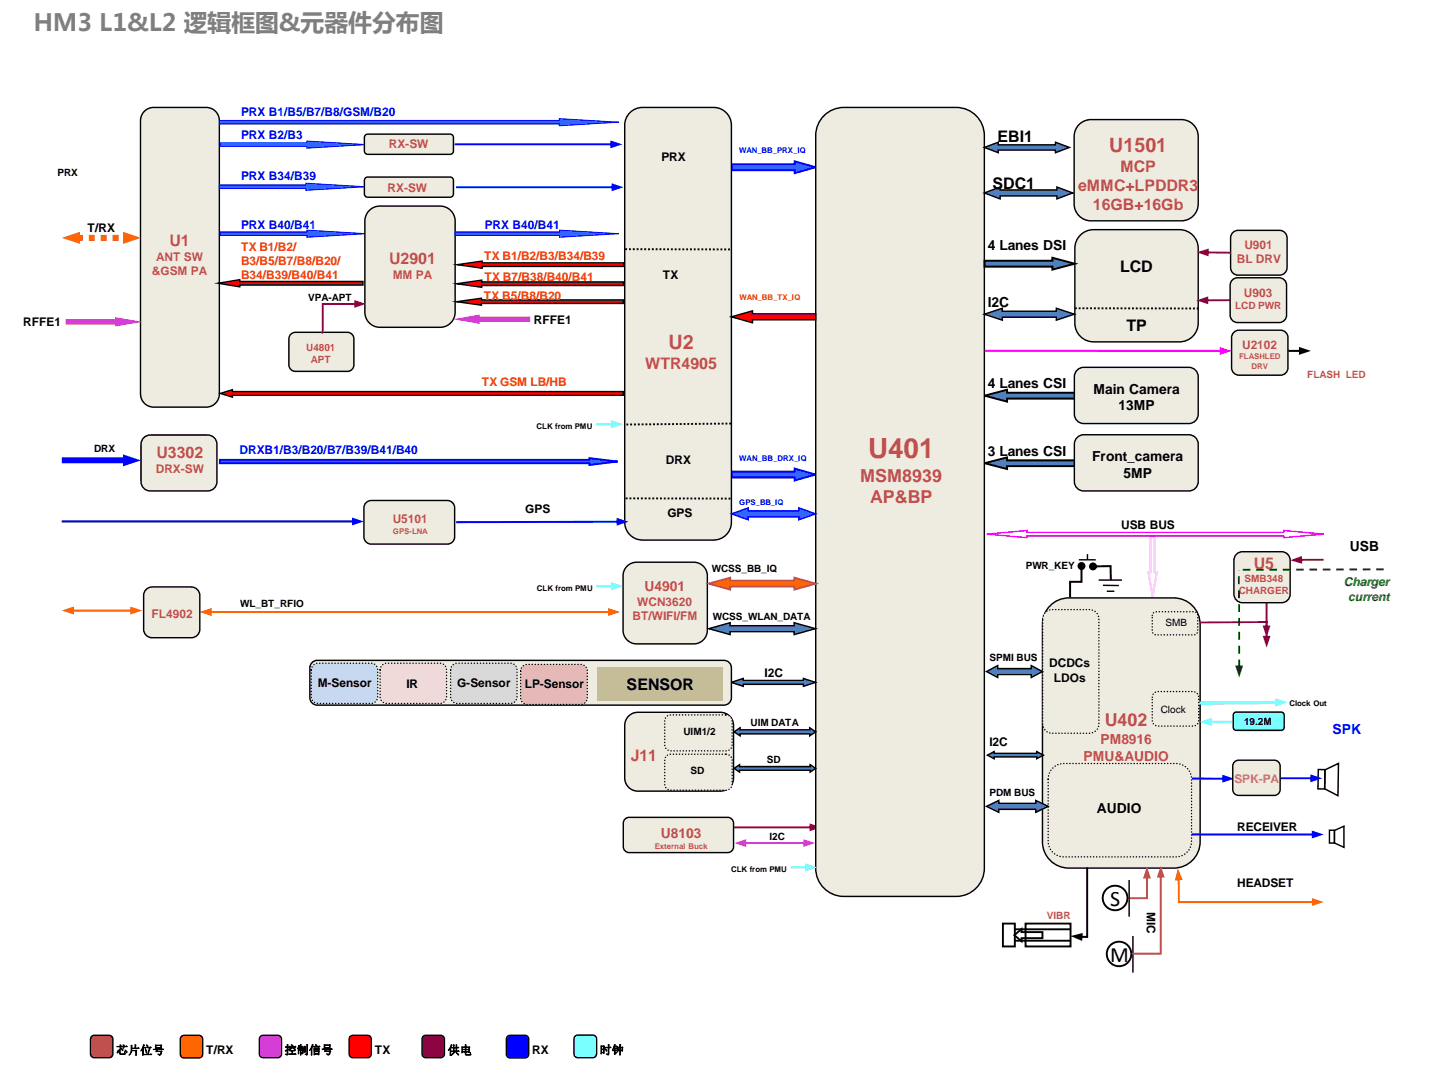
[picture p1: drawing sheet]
<svg xmlns="http://www.w3.org/2000/svg" width="254mm" height="190mm" viewBox="0 0 254 190" stroke-linecap="round" stroke-linejoin="round" font-family="sans-serif">
<path d="M122.6 146.8h21.6v.4h-21.6zM143.9 146.3l2.1 .7-2.1 .7z" fill="#800080"/>
<path d="M130 29.2h11.2v-.5l3.8 1-3.8 1.1v-.6h-11.2z" fill-rule="evenodd" fill="#36f"/>
<path d="M130 29.2h11.2v-.5l3.8 1-3.8 1.1v-.6h-11.2z" fill="none" stroke="#00f" stroke-width=".34"/>
<path d="M130 83.8h11.2v-.5l3.8 1-3.8 1.1v-.5h-11.2z" fill-rule="evenodd" fill="#36f"/>
<path d="M130 83.8h11.2v-.5l3.8 1-3.8 1.1v-.5h-11.2z" fill="none" stroke="#00f" stroke-width=".34"/>
<path d="M175 70.3l4-1v.5h12.1v1h-12.1v.6z" fill-rule="evenodd" fill="#4f81bd"/>
<path d="M175 70.3l4-1v.5h12.1v1h-12.1v.6z" fill="none" stroke="#000" stroke-width=".34"/>
<path d="M175 82.3l4-1v.5h12.1v1h-12.1v.6z" fill-rule="evenodd" fill="#4f81bd"/>
<path d="M175 82.3l4-1v.5h12.1v1h-12.1v.6z" fill="none" stroke="#000" stroke-width=".34"/>
<path d="M204.5 95.3h.7v6.4h.4l-.7 4.3-.8-4.3h.4z" fill-rule="evenodd" fill="#fff"/>
<path d="M204.5 95.3h.7v6.4h.4l-.7 4.3-.8-4.3h.4z" fill="none" stroke="#ff8fff" stroke-width=".34"/>
<path d="M39.1 25.4h15.4v-.3l10.6 .6-10.6 .6v-.3h-15.4z" fill-rule="evenodd" fill="#36f"/>
<path d="M39.1 25.4h15.4v-.3l10.6 .6-10.6 .6v-.3h-15.4z" fill="none" stroke="#00f" stroke-width=".18"/>
<path d="M146.2 20.9a5 5 0 0 1 3.8-1.8h20a5 5 0 0 1 5 5v130.2a5 5 0 0 1-5 5h-20a5 5 0 0 1-5-5v-130.2a5 5 0 0 1 1.2-3.2z" fill-rule="evenodd" fill="#eeece1"/>
<path d="M146.2 20.9a5 5 0 0 1 3.8-1.8h20a5 5 0 0 1 5 5v130.2a5 5 0 0 1-5 5h-20a5 5 0 0 1-5-5v-130.2a5 5 0 0 1 1.2-3.2z" fill="none" stroke="#000" stroke-width=".25"/>
<path d="M112 20a3.2 3.2 0 0 1 2.2-.9h12.6a3.2 3.2 0 0 1 3.2 3.2v70.5a3.2 3.2 0 0 1-3.2 3.2h-12.6a3.2 3.2 0 0 1-3.2-3.2v-70.5a3.2 3.2 0 0 1 1-2.3z" fill-rule="evenodd" fill="#eeece1"/>
<path d="M112 20a3.2 3.2 0 0 1 2.2-.9h12.6a3.2 3.2 0 0 1 3.2 3.2v70.5a3.2 3.2 0 0 1-3.2 3.2h-12.6a3.2 3.2 0 0 1-3.2-3.2v-70.5a3.2 3.2 0 0 1 1-2.3z" fill="none" stroke="#000" stroke-width=".25"/>
<path d="M191.6 22.4a2.99 2.99 0 0 1 2.3-1.1h16.1a3 3 0 0 1 3 2.9v12a3 3 0 0 1-3 3h-16.1a3 3 0 0 1-3-3v-12l.1-.6z" fill-rule="evenodd" fill="#eeece1"/>
<path d="M191.6 22.4a2.99 2.99 0 0 1 2.3-1.1h16.1a3 3 0 0 1 3 2.9v12a3 3 0 0 1-3 3h-16.1a3 3 0 0 1-3-3v-12l.1-.6z" fill="none" stroke="#000" stroke-width=".25"/>
<path d="M191.5 65.8l.7-.5h.4h18.7a1.66 1.66 0 0 1 1.7 1.6v6.7a1.66 1.66 0 0 1-1.7 1.7h-18.7a1.66 1.66 0 0 1-1.6-1.7v-6.7v-.4z" fill-rule="evenodd" fill="#eeece1"/>
<path d="M191.5 65.8l.7-.5h.4h18.7a1.66 1.66 0 0 1 1.7 1.6v6.7a1.66 1.66 0 0 1-1.7 1.7h-18.7a1.66 1.66 0 0 1-1.6-1.7v-6.7v-.4z" fill="none" stroke="#000" stroke-width=".25"/>
<path d="M192 41.8a3.3 3.3 0 0 1 2.4-1h15.3a3.3 3.3 0 0 1 3.3 3.3v13.3a3.3 3.3 0 0 1-3.3 3.3h-15.3a3.3 3.3 0 0 1-3.3-3.3v-13.3a3.3 3.3 0 0 1 .9-2.3z" fill-rule="evenodd" fill="#eeece1"/>
<path d="M192 41.8a3.3 3.3 0 0 1 2.4-1h15.3a3.3 3.3 0 0 1 3.3 3.3v13.3a3.3 3.3 0 0 1-3.3 3.3h-15.3a3.3 3.3 0 0 1-3.3-3.3v-13.3a3.3 3.3 0 0 1 .9-2.3z" fill="none" stroke="#000" stroke-width=".25"/>
<path d="M191.5 77.7l.7-.4h.4h18.7a1.66 1.66 0 0 1 1.7 1.6v6.7a1.66 1.66 0 0 1-1.7 1.6h-18.7a1.66 1.66 0 0 1-1.6-1.6v-6.7v-.4z" fill-rule="evenodd" fill="#eeece1"/>
<path d="M191.5 77.7l.7-.4h.4h18.7a1.66 1.66 0 0 1 1.7 1.6v6.7a1.66 1.66 0 0 1-1.7 1.6h-18.7a1.66 1.66 0 0 1-1.6-1.6v-6.7v-.4z" fill="none" stroke="#000" stroke-width=".25"/>
<path d="M186.4 107.9a4.7 4.7 0 0 1 3.6-1.6h18.6a4.7 4.7 0 0 1 4.7 4.6v38.7a4.7 4.7 0 0 1-4.7 4.7h-18.6a4.7 4.7 0 0 1-4.7-4.7v-38.7a4.7 4.7 0 0 1 1.1-3z" fill-rule="evenodd" fill="#eeece1"/>
<path d="M186.4 107.9a4.7 4.7 0 0 1 3.6-1.6h18.6a4.7 4.7 0 0 1 4.7 4.6v38.7a4.7 4.7 0 0 1-4.7 4.7h-18.6a4.7 4.7 0 0 1-4.7-4.7v-38.7a4.7 4.7 0 0 1 1.1-3z" fill="none" stroke="#000" stroke-width=".25"/>
<path d="M25.5 20a2.33 2.33 0 0 1 1.8-.9h9.4a2.33 2.33 0 0 1 2.3 2.3v48.6a2.33 2.33 0 0 1-2.3 2.3h-9.4a2.33 2.33 0 0 1-2.3-2.3v-48.6v-.5z" fill-rule="evenodd" fill="#eeece1"/>
<path d="M25.5 20a2.33 2.33 0 0 1 1.8-.9h9.4a2.33 2.33 0 0 1 2.3 2.3v48.6a2.33 2.33 0 0 1-2.3 2.3h-9.4a2.33 2.33 0 0 1-2.3-2.3v-48.6v-.5z" fill="none" stroke="#000" stroke-width=".25"/>
<path d="M205 108.9l.5-.2h6.7a.69 .69 0 0 1 .7 .7v2.7a.69 .69 0 0 1-.7 .7h-6.7a.69 .69 0 0 1-.7-.7v-2.7z" fill-rule="evenodd" fill="#eeece1"/>
<path d="M205 108.9l.5-.2h6.7a.69 .69 0 0 1 .7 .7v2.7a.69 .69 0 0 1-.7 .7h-6.7a.69 .69 0 0 1-.7-.7v-2.7z" fill="none" stroke="#000" stroke-width=".25" stroke-dasharray="0 .5"/>
<path d="M65.2 89.2l.8-.3h13.5a1.29 1.29 0 0 1 1.3 1.3v5.2a1.29 1.29 0 0 1-1.3 1.3h-13.5a1.29 1.29 0 0 1-1.3-1.3v-5.2l.1-.4z" fill-rule="evenodd" fill="#eeece1"/>
<path d="M65.2 89.2l.8-.3h13.5a1.29 1.29 0 0 1 1.3 1.3v5.2a1.29 1.29 0 0 1-1.3 1.3h-13.5a1.29 1.29 0 0 1-1.3-1.3v-5.2l.1-.4z" fill="none" stroke="#000" stroke-width=".25"/>
<path d="M111.1 44.3h19M191.1 54.8h21.9M111.3 75.4l18.7-.1M111.2 88.6h19" fill="none" stroke="#000" stroke-width=".34" stroke-dasharray=".3 .3" stroke-linecap="butt"/>
<path d="M130 91.3l3-1v.5h9v-.5l3 1-3 1.1v-.6h-9v.6z" fill-rule="evenodd" fill="#36f"/>
<path d="M130 91.3l3-1v.5h9v-.5l3 1-3 1.1v-.6h-9v.6z" fill="none" stroke="#00f" stroke-width=".25"/>
<path d="M175 55.8l3.2-1v.5h9.6v-.5l3.2 1-3.2 1.1v-.5h-9.6v.5z" fill-rule="evenodd" fill="#4f81bd"/>
<path d="M175 55.8l3.2-1v.5h9.6v-.5l3.2 1-3.2 1.1v-.5h-9.6v.5z" fill="none" stroke="#000" stroke-width=".25"/>
<path d="M175 34.3l2.8-1.1v.6h10.1v-.6l2.8 1.1-2.8 1v-.5h-10.1v.5z" fill-rule="evenodd" fill="#4f81bd"/>
<path d="M175 34.3l2.8-1.1v.6h10.1v-.6l2.8 1.1-2.8 1v-.5h-10.1v.5z" fill="none" stroke="#000" stroke-width=".25"/>
<path d="M175 26.2l2.4-.9v.4h10.2v-.4l2.5 .9-2.5 .9v-.4h-10.2v.4z" fill-rule="evenodd" fill="#4f81bd"/>
<path d="M175 26.2l2.4-.9v.4h10.2v-.4l2.5 .9-2.5 .9v-.4h-10.2v.4z" fill="none" stroke="#000" stroke-width=".25"/>
<path d="M111.7 100.4l.9-.4 .6-.1h10.1a2.42 2.42 0 0 1 2.4 2.4v9.7a2.42 2.42 0 0 1-2.4 2.4h-10.1a2.42 2.42 0 0 1-2.5-2.4v-9.7a2.42 2.42 0 0 1 1-1.9z" fill-rule="evenodd" fill="#eeece1"/>
<path d="M111.7 100.4l.9-.4 .6-.1h10.1a2.42 2.42 0 0 1 2.4 2.4v9.7a2.42 2.42 0 0 1-2.4 2.4h-10.1a2.42 2.42 0 0 1-2.5-2.4v-9.7a2.42 2.42 0 0 1 1-1.9z" fill="none" stroke="#000" stroke-width=".25"/>
<path d="M126 103.7l3.8-1v.5h11.4v-.5l3.8 1-3.8 1.1v-.6h-11.4v.6z" fill-rule="evenodd" fill="#f60"/>
<path d="M126 103.7l3.8-1v.5h11.4v-.5l3.8 1-3.8 1.1v-.6h-11.4v.6z" fill="none" stroke="#c0504d" stroke-width=".34"/>
<path d="M126 111.7l3.8-1v.5h11.4v-.5l3.7 1-3.7 1.1v-.6h-11.4v.6z" fill-rule="evenodd" fill="#4f81bd"/>
<path d="M126 111.7l3.8-1v.5h11.4v-.5l3.7 1-3.7 1.1v-.6h-11.4v.6z" fill="none" stroke="#000" stroke-width=".25"/>
<g fill="#f60">
<path d="M12.8 108.3h10.7v.4h-10.7zM11 108.5l2.1-.7v1.4zM23.2 107.8l2.1 .7-2.1 .7z"/>
<path d="M37.3 108.6h71.1v.3h-71.1zM35.5 108.8l2.1-.8v1.5zM108.1 108l2.1 .8-2.1 .7z"/>
</g>
<path d="M26.1 104.6l.9-.3h7a1.5 1.5 0 0 1 1.5 1.5v6a1.5 1.5 0 0 1-1.5 1.5h-7a1.5 1.5 0 0 1-1.5-1.5v-6l.1-.5z" fill-rule="evenodd" fill="#eeece1"/>
<path d="M26.1 104.6l.9-.3h7a1.5 1.5 0 0 1 1.5 1.5v6a1.5 1.5 0 0 1-1.5 1.5h-7a1.5 1.5 0 0 1-1.5-1.5v-6l.1-.5z" fill="none" stroke="#000" stroke-width=".25"/>
<path d="M106 104v.4h3v-.4zM108.6 103.5v1.4l2.1-.7z" fill="#6ff"/>
<path d="M81.1 92.6v.4l28.9-.1v-.4zM109.6 92v1.4l2.1-.7z" fill="#00f"/>
<path d="M13.7 41.7h1v1.1h-1zM15.8 41.7h1v1.1h-1zM17.9 41.7h1.1v1.1h-1.1zM20 41.7h1.1v1.1h-1.1zM22.1 41.7h.3v1.1h-.3zM11 42.3l3.2-1.1v2.1zM21.9 41.2l3.1 1.1-3.1 1z" fill="#f60"/>
<path d="M39 21.4h60.4v-.3l10.6 .6-10.6 .7v-.4h-60.4z" fill-rule="evenodd" fill="#36f"/>
<path d="M39 21.4h60.4v-.3l10.6 .6-10.6 .7v-.4h-60.4z" fill="none" stroke="#00f" stroke-width=".18"/>
<path d="M185.8 108.8l.8-.4 .4-.1h6.7a1.66 1.66 0 0 1 1.6 1.7v18.6a1.66 1.66 0 0 1-1.6 1.7h-6.7a1.66 1.66 0 0 1-1.7-1.7v-18.6l.1-.4z" fill-rule="evenodd" fill="#eeece1"/>
<path d="M185.8 108.8l.8-.4 .4-.1h6.7a1.66 1.66 0 0 1 1.6 1.7v18.6a1.66 1.66 0 0 1-1.6 1.7h-6.7a1.66 1.66 0 0 1-1.7-1.7v-18.6l.1-.4z" fill="none" stroke="#000" stroke-width=".25" stroke-dasharray="0 .5"/>
<path d="M187.3 136.3l1.1-.5 .7-.1h19.9a2.77 2.77 0 0 1 2.8 2.7v11.1a2.77 2.77 0 0 1-2.8 2.8h-19.9a2.77 2.77 0 0 1-2.8-2.8v-11.1a2.76 2.76 0 0 1 1-2.1z" fill-rule="evenodd" fill="#eeece1"/>
<path d="M187.3 136.3l1.1-.5 .7-.1h19.9a2.77 2.77 0 0 1 2.8 2.7v11.1a2.77 2.77 0 0 1-2.8 2.8h-19.9a2.77 2.77 0 0 1-2.8-2.8v-11.1a2.76 2.76 0 0 1 1-2.1z" fill="none" stroke="#000" stroke-width=".25" stroke-dasharray="0 .5"/>
<path d="M175.3 143.3l2.2-1.1v.6h6.6v-.6l2.2 1.1-2.2 1.1v-.6h-6.6v.6z" fill-rule="evenodd" fill="#4f81bd"/>
<path d="M175.3 143.3l2.2-1.1v.6h6.6v-.6l2.2 1.1-2.2 1.1v-.6h-6.6v.6z" fill="none" stroke="#000" stroke-width=".25"/>
<path d="M175.3 119.3l2-1v.5h6v-.5l2 1-2 1.1v-.5h-6v.5z" fill-rule="evenodd" fill="#4f81bd"/>
<path d="M175.3 119.3l2-1v.5h6v-.5l2 1-2 1.1v-.5h-6v.5z" fill="none" stroke="#000" stroke-width=".25"/>
<path d="M231.1 99.3v.4h4.2v-.4zM229.3 99.6l2.2 .6-.1-1.4z" fill="#800080"/>
<path d="M130 56.3l3.8-1.1v.6h11.2v1h-11.2v.6z" fill-rule="evenodd" fill="#f00"/>
<path d="M130 56.3l3.8-1.1v.6h11.2v1h-11.2v.6z" fill="none" stroke="#000" stroke-width=".25"/>
<path d="M234.3 136.7l1.2 .1v3.4h-1.2zM235.5 136.8l2.4-1.1-.1 5.7-2.3-1.2z" fill="none" stroke="#000" stroke-width=".26"/>
<path d="M175 62.1l42.1 .1v.3h-42.1zM216.8 61.6l2.1 .8-2.1 .7z" fill="#f0f"/>
<g fill="#00f">
<path d="M211.9 138.2h5.7v.4l-5.7-.1zM217.3 137.7l2.1 .7-2.1 .7z"/>
<path d="M211.8 148.1h21.7v.4h-21.7zM233.2 147.6l2.1 .7-2.1 .7z"/>
</g>
<path d="M209.3 156.1h.4v4.2l-.2-.2h24v.4h-24.1zM209.3 154.3l.9 2-1.4 .2zM233.2 159.6l2.1 .7-2.1 .7z" fill="#f90"/>
<g fill="none" stroke="#000" stroke-width=".34">
<circle cx="198.2" cy="159.6" r="2.19"/>
<circle cx="198.9" cy="169.5" r="2.18"/>
</g>
<path d="M200.7 156.4v6.5M201.4 166.3v6.5" fill="none" stroke="#000" stroke-width=".25"/>
<g fill="#c0504d">
<path d="M206.1 155.6h.4v14.1h-5.2l.2-.2h-.3v-.2h5.1l-.2 .2zM206.3 153.8l.7 2.2h-1.4z"/>
<path d="M203.7 155.8v3.8l.2-.2h-3.1v.4h3.3v-4zM203.9 154l-.7 2.1h1.4z"/>
</g>
<path d="M191.8 99.5h3M193.3 98.5v.9M195.3 103.1h4.1M196 104l2.9 .1M196.7 105.1h1.4" fill="none" stroke="#000" stroke-width=".25"/>
<g fill="#000">
<path d="M192.1 100.6h.3v3h-2.2l.2-.2v2.8h-.4v-3h2.2l-.1 .2zM191.5 100.6a.71 .71 0 0 1 1.4 0 .71 .71 0 0 1-1.4 0z"/>
<path d="M194.3 100.5v.3h3.1l-.2-.2 .1 2.5h.3v-2.7zM193.6 100.7a.71 .71 0 0 0 1.4 0 .71 .71 0 0 0-1.4 0z"/>
</g>
<path d="M219.3 41.2l.8-.3h7.3a1.32 1.32 0 0 1 1.4 1.4v5.3a1.32 1.32 0 0 1-1.4 1.3h-7.3a1.32 1.32 0 0 1-1.4-1.3v-5.3l.1-.5z" fill-rule="evenodd" fill="#eeece1"/>
<path d="M219.3 41.2l.8-.3h7.3a1.32 1.32 0 0 1 1.4 1.4v5.3a1.32 1.32 0 0 1-1.4 1.3h-7.3a1.32 1.32 0 0 1-1.4-1.3v-5.3l.1-.5z" fill="none" stroke="#000" stroke-width=".25"/>
<g fill="#800080">
<path d="M214.5 44.7h4.2v.4l-4.2-.1zM212.7 44.8l2.2-.6-.1 1.4z"/>
<path d="M225 106.6v4.9h.3v-4.9zM224.4 111.2l.7 2.1 .7-2.1z"/>
</g>
<path d="M175.4 94.9l7.1-.6v.3h45.7v-.3l7.1 .6-7.1 .6v-.3h-45.7v.3z" fill="none" stroke="#f0f" stroke-width=".25"/>
<path d="M32.2 184.2l.5-.2h2.7a.66 .66 0 0 1 .6 .6v2.7a.66 .66 0 0 1-.6 .7h-2.7a.66 .66 0 0 1-.7-.7v-2.7z" fill-rule="evenodd" fill="#f60"/>
<path d="M32.2 184.2l.5-.2h2.7a.66 .66 0 0 1 .6 .6v2.7a.66 .66 0 0 1-.6 .7h-2.7a.66 .66 0 0 1-.7-.7v-2.7z" fill="none" stroke="#000" stroke-width=".25"/>
<path d="M62.3 184.2l.4-.2h2.6a.66 .66 0 0 1 .7 .6v2.7a.66 .66 0 0 1-.7 .7h-2.6a.66 .66 0 0 1-.6-.7v-2.7z" fill-rule="evenodd" fill="#f00"/>
<path d="M62.3 184.2l.4-.2h2.6a.66 .66 0 0 1 .7 .6v2.7a.66 .66 0 0 1-.7 .7h-2.6a.66 .66 0 0 1-.6-.7v-2.7z" fill="none" stroke="#000" stroke-width=".25"/>
<path d="M90.2 184.2l.5-.2h2.6a.66 .66 0 0 1 .7 .6v2.7a.66 .66 0 0 1-.7 .7h-2.6a.66 .66 0 0 1-.7-.7v-2.7z" fill-rule="evenodd" fill="#00f"/>
<path d="M90.2 184.2l.5-.2h2.6a.66 .66 0 0 1 .7 .6v2.7a.66 .66 0 0 1-.7 .7h-2.6a.66 .66 0 0 1-.7-.7v-2.7z" fill="none" stroke="#000" stroke-width=".25"/>
<path d="M75.2 184.2l.5-.2h2.6a.66 .66 0 0 1 .7 .6v2.7a.66 .66 0 0 1-.7 .7h-2.6a.66 .66 0 0 1-.7-.7v-2.7z" fill-rule="evenodd" fill="#800080"/>
<path d="M75.2 184.2l.5-.2h2.6a.66 .66 0 0 1 .7 .6v2.7a.66 .66 0 0 1-.7 .7h-2.6a.66 .66 0 0 1-.7-.7v-2.7z" fill="none" stroke="#000" stroke-width=".25"/>
<path d="M16.3 184.2l.4-.2h2.7a.66 .66 0 0 1 .7 .6v2.7a.66 .66 0 0 1-.7 .7h-2.7a.66 .66 0 0 1-.6-.7v-2.7z" fill-rule="evenodd" fill="#c0504d"/>
<path d="M16.3 184.2l.4-.2h2.7a.66 .66 0 0 1 .7 .6v2.7a.66 .66 0 0 1-.7 .7h-2.7a.66 .66 0 0 1-.6-.7v-2.7z" fill="none" stroke="#000" stroke-width=".25"/>
<path d="M46.3 184.2l.5-.2h2.6a.66 .66 0 0 1 .6 .6v2.7a.66 .66 0 0 1-.6 .7h-2.6a.66 .66 0 0 1-.7-.7v-2.7z" fill-rule="evenodd" fill="#d03ad2"/>
<path d="M46.3 184.2l.5-.2h2.6a.66 .66 0 0 1 .6 .6v2.7a.66 .66 0 0 1-.6 .7h-2.6a.66 .66 0 0 1-.7-.7v-2.7z" fill="none" stroke="#000" stroke-width=".25"/>
<path d="M102.2 184.1l.5-.2h2.7a.67 .67 0 0 1 .6 .7v2.7a.67 .67 0 0 1-.6 .7h-2.7a.67 .67 0 0 1-.7-.7v-2.7z" fill-rule="evenodd" fill="#6ff"/>
<path d="M102.2 184.1l.5-.2h2.7a.67 .67 0 0 1 .6 .7v2.7a.67 .67 0 0 1-.6 .7h-2.7a.67 .67 0 0 1-.7-.7v-2.7z" fill="none" stroke="#000" stroke-width=".25"/>
<path d="M175 46.3h12v-.5l4.1 1.1-4.1 1v-.5h-12z" fill-rule="evenodd" fill="#4f81bd"/>
<path d="M175 46.3h12v-.5l4.1 1.1-4.1 1v-.5h-12z" fill="none" stroke="#000" stroke-width=".34"/>
<path d="M25.5 77.8l.8-.4 .4-.1h10.2a1.66 1.66 0 0 1 1.7 1.7v6.6a1.66 1.66 0 0 1-1.7 1.6h-10.2a1.66 1.66 0 0 1-1.6-1.6v-6.6v-.5z" fill-rule="evenodd" fill="#eeece1"/>
<path d="M25.5 77.8l.8-.4 .4-.1h10.2a1.66 1.66 0 0 1 1.7 1.7v6.6a1.66 1.66 0 0 1-1.7 1.6h-10.2a1.66 1.66 0 0 1-1.6-1.6v-6.6v-.5z" fill="none" stroke="#000" stroke-width=".25"/>
<path d="M39.1 81.7h65.7v-.3l5 .6-5 .6v-.3h-65.7z" fill-rule="evenodd" fill="#36f"/>
<path d="M39.1 81.7h65.7v-.3l5 .6-5 .6v-.3h-65.7z" fill="none" stroke="#00f" stroke-width=".34"/>
<path d="M11 81.3h11.4v1h-11.4zM21.9 80.8l3.1 1-3.1 1.1z" fill="#00f"/>
<path d="M64.9 24l.5-.2h14.6a.6 .6 0 0 1 .6 .6v2.4a.6 .6 0 0 1-.6 .6h-14.6a.6 .6 0 0 1-.6-.6v-2.4z" fill-rule="evenodd" fill="#eeece1"/>
<path d="M64.9 24l.5-.2h14.6a.6 .6 0 0 1 .6 .6v2.4a.6 .6 0 0 1-.6 .6h-14.6a.6 .6 0 0 1-.6-.6v-2.4z" fill="none" stroke="#000" stroke-width=".25"/>
<path d="M11.8 56.9h8.8v-.3l3.7 .6-3.7 .6v-.3h-8.8z" fill-rule="evenodd" fill="#d03ad2"/>
<path d="M11.8 56.9h8.8v-.3l3.7 .6-3.7 .6v-.3h-8.8z" fill="none" stroke="#d03ad2" stroke-width=".34"/>
<path d="M11 92.5h51.9v.3h-51.9zM62.6 92l2.1 .7-2.1 .7z" fill="#00f"/>
<path d="M219.2 59.2l.6-.5h.4h7.4a1.33 1.33 0 0 1 1.3 1.3v5.3a1.33 1.33 0 0 1-1.3 1.4h-7.4a1.33 1.33 0 0 1-1.3-1.4v-5.3z" fill-rule="evenodd" fill="#eeece1"/>
<path d="M219.2 59.2l.6-.5h.4h7.4a1.33 1.33 0 0 1 1.3 1.3v5.3a1.33 1.33 0 0 1-1.3 1.4h-7.4a1.33 1.33 0 0 1-1.3-1.4v-5.3zM236.3 147.5h.9v2.3h-.9zM237.2 147.6l1.7-.8v3.8l-1.7-.8z" fill="none" stroke="#000" stroke-width=".25"/>
<g fill="#000">
<path d="M229 62.2v.3h2.2v-.3zM230.9 61.7v1.4l2.1-.7z"/>
<path d="M193.1 154.2h.3v.1v12.4h-1.4l-.1-.2 .2-.2h1.1l-.1 .2zM190.3 166.3l2.2-.5-.2 1.4z"/>
</g>
<path d="M178.3 164.1h2.1v4.1h-2.1zM180.3 166.2l1.3-1.1v.5h3.7v1.1h-3.7v.6zM180.3 165.1h10M180.3 167.2h10M182.3 164.1h8v4.1h-8z" fill="none" stroke="#000" stroke-width=".34"/>
<path d="M219.3 126.8l.4-.3 8.3 .1 .3 .5-.1 2.4-.5 .3-8.2-.1-.3-.4z" fill-rule="evenodd" fill="#6ff"/>
<path d="M219.3 126.8l.4-.3 8.3 .1 .3 .5-.1 2.4-.5 .3-8.2-.1-.3-.4z" fill="none" stroke="#000" stroke-width=".25"/>
<path d="M215 128.1v.3h3.9v-.3zM213.3 128.3l2.1 .7v-1.4z" fill="#6ff"/>
<path d="M227.5 138.1h5.8v.4h-5.8zM232.9 137.6l2.1 .7-2.1 .7z" fill="#00f"/>
<path d="M219.3 135.5l.5-.4h.4h6.3a1.05 1.05 0 0 1 1 1v4.2a1.05 1.05 0 0 1-1 1.1h-6.3a1.05 1.05 0 0 1-1.1-1.1v-4.2z" fill-rule="evenodd" fill="#eeece1"/>
<path d="M219.3 135.5l.5-.4h.4h6.3a1.05 1.05 0 0 1 1 1v4.2a1.05 1.05 0 0 1-1 1.1h-6.3a1.05 1.05 0 0 1-1.1-1.1v-4.2z" fill="none" stroke="#000" stroke-width=".25"/>
<path d="M219.2 49.6l.8-.2h7.4a1.32 1.32 0 0 1 1.3 1.3v5.3a1.32 1.32 0 0 1-1.3 1.3h-7.4a1.32 1.32 0 0 1-1.3-1.3v-5.3v-.4z" fill-rule="evenodd" fill="#eeece1"/>
<path d="M219.2 49.6l.8-.2h7.4a1.32 1.32 0 0 1 1.3 1.3v5.3a1.32 1.32 0 0 1-1.3 1.3h-7.4a1.32 1.32 0 0 1-1.3-1.3v-5.3v-.4z" fill="none" stroke="#000" stroke-width=".25"/>
<path d="M214.4 53.2v.3h4.3v-.3zM212.6 53.4l2.2 .7v-1.4z" fill="#800080"/>
<path d="M130.5 136.5l1-.6v.3h12.5v-.3l1 .6-1 .7v-.3h-12.5v.3z" fill-rule="evenodd" fill="#4f81bd"/>
<path d="M130.5 136.5l1-.6v.3h12.5v-.3l1 .6-1 .7v-.3h-12.5v.3z" fill="none" stroke="#000" stroke-width=".25"/>
<path d="M130.5 130l1-.7v.4h12.4v-.4l1.1 .7-1.1 .8v-.4h-12.4v.4z" fill-rule="evenodd" fill="#4f81bd"/>
<path d="M130.5 130l1-.7v.4h12.4v-.4l1.1 .7-1.1 .8v-.4h-12.4v.4z" fill="none" stroke="#000" stroke-width=".25"/>
<path d="M111.6 127.5a2.33 2.33 0 0 1 1.8-.9h14.7a2.33 2.33 0 0 1 2.3 2.3v9.4a2.33 2.33 0 0 1-2.3 2.3h-14.7a2.33 2.33 0 0 1-2.4-2.3v-9.4l.1-.5z" fill-rule="evenodd" fill="#eeece1"/>
<path d="M111.6 127.5a2.33 2.33 0 0 1 1.8-.9h14.7a2.33 2.33 0 0 1 2.3 2.3v9.4a2.33 2.33 0 0 1-2.3 2.3h-14.7a2.33 2.33 0 0 1-2.4-2.3v-9.4l.1-.5z" fill="none" stroke="#000" stroke-width=".25"/>
<path d="M118.4 127.5l.5-.4 .3-.1h9.9a1.06 1.06 0 0 1 1 1.1v4.3a1.06 1.06 0 0 1-1 1h-9.9a1.06 1.06 0 0 1-1-1v-4.3z" fill-rule="evenodd" fill="#eeece1"/>
<path d="M118.4 127.5l.5-.4 .3-.1h9.9a1.06 1.06 0 0 1 1 1.1v4.3a1.06 1.06 0 0 1-1 1h-9.9a1.06 1.06 0 0 1-1-1v-4.3z" fill="none" stroke="#000" stroke-width=".25" stroke-dasharray="0 .5"/>
<path d="M118.4 134.5l.5-.4 .3-.1h9.9a1.06 1.06 0 0 1 1 1.1v4.3a1.06 1.06 0 0 1-1 1h-9.9a1.06 1.06 0 0 1-1-1v-4.3z" fill-rule="evenodd" fill="#eeece1"/>
<path d="M118.4 134.5l.5-.4 .3-.1h9.9a1.06 1.06 0 0 1 1 1.1v4.3a1.06 1.06 0 0 1-1 1h-9.9a1.06 1.06 0 0 1-1-1v-4.3z" fill="none" stroke="#000" stroke-width=".25" stroke-dasharray="0 .5"/>
<path d="M39.2 41.2h15.4v-.3l10.5 .6-10.5 .7v-.4h-15.4z" fill-rule="evenodd" fill="#36f"/>
<path d="M39.2 41.2h15.4v-.3l10.5 .6-10.5 .7v-.4h-15.4z" fill="none" stroke="#00f" stroke-width=".18"/>
<path d="M65.4 37.6a2.67 2.67 0 0 1 2.1-1h10.7a2.67 2.67 0 0 1 2.7 2.7v16.2a2.67 2.67 0 0 1-2.7 2.7h-10.7a2.67 2.67 0 0 1-2.6-2.7v-16.2v-.6z" fill-rule="evenodd" fill="#eeece1"/>
<path d="M65.4 37.6a2.67 2.67 0 0 1 2.1-1h10.7a2.67 2.67 0 0 1 2.7 2.7v16.2a2.67 2.67 0 0 1-2.7 2.7h-10.7a2.67 2.67 0 0 1-2.6-2.7v-16.2v-.6z" fill="none" stroke="#000" stroke-width=".25"/>
<path d="M51.6 59.5l.5-.4h.4h9.3a1.16 1.16 0 0 1 1.1 1.1v4.6a1.16 1.16 0 0 1-1.1 1.2h-9.3a1.16 1.16 0 0 1-1.1-1.2v-4.6z" fill-rule="evenodd" fill="#eeece1"/>
<path d="M51.6 59.5l.5-.4h.4h9.3a1.16 1.16 0 0 1 1.1 1.1v4.6a1.16 1.16 0 0 1-1.1 1.2h-9.3a1.16 1.16 0 0 1-1.1-1.2v-4.6z" fill="none" stroke="#000" stroke-width=".25"/>
<path d="M81.3 47l4.4-.6v.3h25.2v.6h-25.2v.4z" fill-rule="evenodd" fill="#f00"/>
<path d="M81.3 47l4.4-.6v.3h25.2v.6h-25.2v.4z" fill="none" stroke="#000" stroke-width=".25"/>
<path d="M38.8 50.3l3.8-.6v.3h21.9v.7h-21.9v.3z" fill-rule="evenodd" fill="#f00"/>
<path d="M38.8 50.3l3.8-.6v.3h21.9v.7h-21.9v.3z" fill="none" stroke="#000" stroke-width=".25"/>
<path d="M57.2 53.8v5.5h.2v-.3l.1 .1v-5.1l-.1 .2h5.9v-.4zM63 53.3v1.4l2.1-.7z" fill="#800080"/>
<path d="M39.2 69.9l2.1-.6v.3h69.5v.6h-69.5v.4z" fill-rule="evenodd" fill="#f00"/>
<path d="M39.2 69.9l2.1-.6v.3h69.5v.6h-69.5v.4z" fill="none" stroke="#000" stroke-width=".25"/>
<path d="M81.2 50.4l4.4-.6v.3h25.2v.6h-25.2v.4z" fill-rule="evenodd" fill="#f00"/>
<path d="M81.2 50.4l4.4-.6v.3h25.2v.6h-25.2v.4z" fill="none" stroke="#000" stroke-width=".25"/>
<path d="M81.2 53.6l4.4-.6v.3h25.2v.6h-25.2v.3z" fill-rule="evenodd" fill="#f00"/>
<path d="M81.2 53.6l4.4-.6v.3h25.2v.6h-25.2v.3z" fill="none" stroke="#000" stroke-width=".25"/>
<path d="M81.5 56.7l3.6-.6v.3h9v.6h-9v.4z" fill-rule="evenodd" fill="#d03ad2"/>
<path d="M81.5 56.7l3.6-.6v.3h9v.6h-9v.4z" fill="none" stroke="#d03ad2" stroke-width=".34"/>
<path d="M80.9 41.2h18.6v-.3l10.5 .6-10.5 .7v-.4h-18.6z" fill-rule="evenodd" fill="#36f"/>
<path d="M80.9 41.2h18.6v-.3l10.5 .6-10.5 .7v-.4h-18.6z" fill="none" stroke="#00f" stroke-width=".18"/>
<path d="M39 32.9h15.4v-.3l10.5 .6-10.5 .6v-.3h-15.4z" fill-rule="evenodd" fill="#36f"/>
<path d="M39 32.9h15.4v-.3l10.5 .6-10.5 .6v-.3h-15.4z" fill="none" stroke="#00f" stroke-width=".18"/>
<path d="M64.9 31.6l.5-.1h14.6a.6 .6 0 0 1 .6 .6v2.4a.6 .6 0 0 1-.6 .6h-14.6a.6 .6 0 0 1-.6-.6v-2.4z" fill-rule="evenodd" fill="#eeece1"/>
<path d="M64.9 31.6l.5-.1h14.6a.6 .6 0 0 1 .6 .6v2.4a.6 .6 0 0 1-.6 .6h-14.6a.6 .6 0 0 1-.6-.6v-2.4z" fill="none" stroke="#000" stroke-width=".25"/>
<g fill="#00f">
<path d="M80.8 25.5v.3h28.1v-.3zM108.5 24.9v1.5l2.1-.7z"/>
<path d="M81.1 33.1v.4h28v-.4zM108.7 32.6v1.4l2.1-.7z"/>
</g>
<path d="M130 121.3l2.1-.7v.3h10.7v-.3l2.1 .7-2.1 .7v-.4h-10.7v.4z" fill-rule="evenodd" fill="#4f81bd"/>
<path d="M130 121.3l2.1-.7v.3h10.7v-.3l2.1 .7-2.1 .7v-.4h-10.7v.4z" fill="none" stroke="#000" stroke-width=".25"/>
<path d="M55.6 117.6l.8-.3h72.3a1.32 1.32 0 0 1 1.3 1.4v5.3a1.32 1.32 0 0 1-1.3 1.3h-72.3a1.32 1.32 0 0 1-1.3-1.3v-5.3v-.4z" fill-rule="evenodd" fill="#eeece1"/>
<path d="M55.6 117.6l.8-.3h72.3a1.32 1.32 0 0 1 1.3 1.4v5.3a1.32 1.32 0 0 1-1.3 1.3h-72.3a1.32 1.32 0 0 1-1.3-1.3v-5.3v-.4z" fill="none" stroke="#000" stroke-width=".25"/>
<path d="M106.2 118.5h22.3v6h-22.3z" fill-rule="evenodd" fill="#c4bd97"/>
<path d="M55.8 118.1l.7-.2h9.4a1.19 1.19 0 0 1 1.2 1.1v4.8a1.19 1.19 0 0 1-1.2 1.2h-9.4a1.19 1.19 0 0 1-1.2-1.2v-4.8l.1-.3z" fill-rule="evenodd" fill="#c6d9f1"/>
<path d="M55.8 118.1l.7-.2h9.4a1.19 1.19 0 0 1 1.2 1.1v4.8a1.19 1.19 0 0 1-1.2 1.2h-9.4a1.19 1.19 0 0 1-1.2-1.2v-4.8l.1-.3z" fill="none" stroke="#000" stroke-width=".25" stroke-dasharray="0 .5"/>
<path d="M68.1 118.1l.7-.2h9.4a1.19 1.19 0 0 1 1.2 1.1v4.8a1.19 1.19 0 0 1-1.2 1.2h-9.4a1.19 1.19 0 0 1-1.2-1.2v-4.8v-.3z" fill-rule="evenodd" fill="#f0d9d9"/>
<path d="M68.1 118.1l.7-.2h9.4a1.19 1.19 0 0 1 1.2 1.1v4.8a1.19 1.19 0 0 1-1.2 1.2h-9.4a1.19 1.19 0 0 1-1.2-1.2v-4.8v-.3z" fill="none" stroke="#000" stroke-width=".25" stroke-dasharray="0 .5"/>
<path d="M80.6 118.1l.7-.2h9.4a1.19 1.19 0 0 1 1.2 1.1v4.8a1.19 1.19 0 0 1-1.2 1.2h-9.4a1.19 1.19 0 0 1-1.2-1.2v-4.8l.1-.3z" fill-rule="evenodd" fill="#d9d9d9"/>
<path d="M80.6 118.1l.7-.2h9.4a1.19 1.19 0 0 1 1.2 1.1v4.8a1.19 1.19 0 0 1-1.2 1.2h-9.4a1.19 1.19 0 0 1-1.2-1.2v-4.8l.1-.3z" fill="none" stroke="#000" stroke-width=".25" stroke-dasharray="0 .5"/>
<path d="M92.8 118.6l.6-.5h.3h9.5a1.18 1.18 0 0 1 1.2 1.2v4.7a1.18 1.18 0 0 1-1.2 1.2h-9.5a1.18 1.18 0 0 1-1.2-1.2v-4.7z" fill-rule="evenodd" fill="#e6b9b8"/>
<path d="M92.8 118.6l.6-.5h.3h9.5a1.18 1.18 0 0 1 1.2 1.2v4.7a1.18 1.18 0 0 1-1.2 1.2h-9.5a1.18 1.18 0 0 1-1.2-1.2v-4.7z" fill="none" stroke="#000" stroke-width=".25" stroke-dasharray="0 .5"/>
<path d="M225.3 110.5l-12 .1" fill="none" stroke="#800080" stroke-width=".34"/>
<path d="M225 110.3h.3v3h-.3zM224.4 113h1.4l-.7 2.1z" fill="#800080"/>
<path d="M205.1 123.2l.7-.3h6.2a1.02 1.02 0 0 1 1.1 1v4.1a1.02 1.02 0 0 1-1.1 1h-6.2a1.02 1.02 0 0 1-1-1v-4.1z" fill-rule="evenodd" fill="#eeece1"/>
<path d="M205.1 123.2l.7-.3h6.2a1.02 1.02 0 0 1 1.1 1v4.1a1.02 1.02 0 0 1-1.1 1h-6.2a1.02 1.02 0 0 1-1-1v-4.1z" fill="none" stroke="#000" stroke-width=".25" stroke-dasharray="0 .5"/>
<path d="M213.2 124.7v.5l13.9-.1v-.5zM226.7 124.1v1.4l2.1-.7z" fill="#6ff"/>
<path d="M175.5 134.2l1.2-.6v.3h7.6v-.3l1.2 .6-1.2 .6v-.3h-7.6v.3z" fill-rule="evenodd" fill="#4f81bd"/>
<path d="M175.5 134.2l1.2-.6v.3h7.6v-.3l1.2 .6-1.2 .6v-.3h-7.6v.3z" fill="none" stroke="#000" stroke-width=".25"/>
<path d="M219.9 98.3l.9-.3h7a1.51 1.51 0 0 1 1.5 1.6v6a1.51 1.51 0 0 1-1.5 1.5h-7a1.51 1.51 0 0 1-1.5-1.5v-6l.1-.5z" fill-rule="evenodd" fill="#eeece1"/>
<path d="M219.9 98.3l.9-.3h7a1.51 1.51 0 0 1 1.5 1.6v6a1.51 1.51 0 0 1-1.5 1.5h-7a1.51 1.51 0 0 1-1.5-1.5v-6l.1-.5z" fill="none" stroke="#000" stroke-width=".25"/>
<path d="M246 101.2l-25.7 .1" fill="none" stroke="#060" stroke-width=".34" stroke-dasharray="1.4 1" stroke-linecap="butt"/>
<path d="M220.1 117.2h.3v1.4h-.3zM220.1 114.8h.3v1.4h-.3zM220.1 112.3h.3v1.4h-.3zM220.1 109.8h.3v1.4h-.3zM220.1 107.3h.3v1.5h-.3zM220 104.9h.4v1.4h-.3zM220 102.4h.4v1.4h-.4zM220 101.3h.4zM219.6 118.3h1.4l-.7 2.1z" fill="#060"/>
<g fill="#6ff">
<path d="M106 75.2v.4h2.9v-.4zM108.6 74.7v1.4l2.1-.7z"/>
<path d="M140.5 154v.3h3v-.3zM143.1 153.4v1.4l2.1-.7z"/>
</g>
<path d="M111 145.7l.5-.4 .3-.1h17.5a1.05 1.05 0 0 1 1.1 1.1v4.2a1.05 1.05 0 0 1-1.1 1h-17.5a1.05 1.05 0 0 1-1-1v-4.2z" fill-rule="evenodd" fill="#eeece1"/>
<path d="M111 145.7l.5-.4 .3-.1h17.5a1.05 1.05 0 0 1 1.1 1.1v4.2a1.05 1.05 0 0 1-1.1 1h-17.5a1.05 1.05 0 0 1-1-1v-4.2z" fill="none" stroke="#000" stroke-width=".25"/>
<path d="M132.3 149.6h10.8v.4h-10.8zM130.5 149.8l2.1-.7v1.4zM142.8 149.1l2.1 .7-2.1 .7z" fill="#d03ad2"/>
<text font-size="5" fill="#c0504d" x="154.3" y="81.3">U401</text>
<text font-size="4.2" fill="#7f7f7f" x="5.9" y="5.4">HM3 L1&amp;L2 逻辑框图&amp;元器件分布图</text>
<g font-size="3.9">
<text x="197.4" y="160.9">S</text>
<text x="197.4" y="170.9">M</text>
</g>
<g font-size="3.5" fill="#c0504d">
<text x="197.1" y="26.9">U1501</text>
<text x="118.8" y="62">U2</text>
</g>
<g font-size="3.2" fill="#c0504d">
<text x="152.9" y="85.6">MSM8939</text>
<text x="154.7" y="89.4">AP&amp;BP</text>
<text x="196.4" y="129.1">U402</text>
</g>
<g font-size="2.8">
<text x="177.3" y="25.3">EBI1</text>
<text x="176.4" y="33.5">SDC1</text>
<text x="199.1" y="48.4">LCD</text>
<text x="200.3" y="58.8">TP</text>
<text x="111.4" y="122.6">SENSOR</text>
</g>
<g font-size="2.8" fill="#c0504d">
<text x="191.6" y="33.9">eMMC+LPDDR3</text>
<text x="199.1" y="30.5">MCP</text>
<text x="194.3" y="37.3">16GB+16Gb</text>
<text x="30.1" y="43.7">U1</text>
<text x="69.2" y="46.9">U2901</text>
<text x="114.7" y="65.5">WTR4905</text>
<text x="27.8" y="81.3">U3302</text>
<text x="222.9" y="101.1">U5</text>
<text x="112.1" y="135.3">J11</text>
</g>
<g font-size="2.5">
<text x="175.6" y="44.5">4 Lanes DSI</text>
<text x="175.6" y="54.5">I2C</text>
<text x="175.6" y="69">4 Lanes CSI</text>
<text x="194.3" y="69.9">Main Camera</text>
<text x="198.8" y="72.9">13MP</text>
<text x="175.6" y="81">3 Lanes CSI</text>
<text x="194.1" y="81.9">Front_camera</text>
<text x="199.7" y="84.9">5MP</text>
<text x="239.9" y="98">USB</text>
<text x="195" y="144.5">AUDIO</text>
</g>
<g font-size="2.5" fill="#c0504d">
<text x="114.6" y="105">U4901</text>
<text x="192.6" y="135.2">PMU&amp;AUDIO</text>
<text x="195.6" y="132.2">PM8916</text>
<text x="117.5" y="149">U8103</text>
</g>
<text font-size="2.5" fill="#00f" x="236.9" y="130.5">SPK</text>
<g font-size="2.1" fill="#00f">
<text x="42.8" y="20.6">PRX B1/B5/B7/B8/GSM/B20</text>
<text x="42.8" y="24.6">PRX B2/B3</text>
<text x="42.8" y="32">PRX B34/B39</text>
<text x="42.8" y="40.7">PRX B40/B41</text>
<text x="86.2" y="40.7">PRX B40/B41</text>
<text x="42.6" y="80.7">DRXB1/B3/B20/B7/B39/B41/B40</text>
</g>
<g font-size="2.1" fill="#c0504d">
<text x="69.1" y="26.4">RX-SW</text>
<text x="68.9" y="34">RX-SW</text>
<text x="27.7" y="46.4">ANT SW</text>
<text x="219.8" y="46.8">BL DRV</text>
<text x="221.2" y="44.3">U901</text>
<text x="27" y="48.9">&amp;GSM PA</text>
<text x="69.8" y="49.6">MM PA</text>
<text x="221.1" y="52.7">U903</text>
<text x="220.8" y="62.1">U2102</text>
<text x="27.7" y="84.1">DRX-SW</text>
<text x="69.8" y="93">U5101</text>
<text x="113.3" y="107.6">WCN3620</text>
<text x="26.9" y="109.8">FL4902</text>
<text x="112.4" y="110.2">BT/WIFI/FM</text>
</g>
<g font-size="2.1">
<text x="117.6" y="28.6">PRX</text>
<text x="15.6" y="41.3">T/RX</text>
<text x="117.8" y="49.7">TX</text>
<text x="4.1" y="58">RFFE1</text>
<text x="94.9" y="57.5">RFFE1</text>
<text x="118.4" y="82.4">DRX</text>
<text x="93.4" y="91.1">GPS</text>
<text x="118.6" y="91.9">GPS</text>
<text x="199.3" y="94">USB BUS</text>
<text x="186.5" y="118.6">DCDCs</text>
<text x="56.5" y="122">M-Sensor</text>
<text x="72.2" y="122.3">IR</text>
<text x="81.2" y="122">G-Sensor</text>
<text x="93.3" y="122.3">LP-Sensor</text>
<text x="135.9" y="120.2">I2C</text>
<text x="187.3" y="121.1">LDOs</text>
<text x="175.9" y="132.6">I2C</text>
<text x="219.9" y="147.6">RECEIVER</text>
<text x="219.9" y="157.7">HEADSET</text>
<text x="203.8" y="162.1" transform="rotate(90 203.8 162.1)">MIC</text>
<text x="20.6" y="187.4">芯片位号</text>
<text x="36.6" y="187.4">T/RX</text>
<text x="50.6" y="187.3">控制信号</text>
<text x="66.6" y="187.4">TX</text>
<text x="79.6" y="187.4">供电</text>
<text x="94.6" y="187.4">RX</text>
<text x="106.6" y="187.3">时钟</text>
</g>
<g font-size="2.1" fill="#f30">
<text x="42.8" y="44.6">TX B1/B2/</text>
<text x="42.8" y="47.1">B3/B5/B7/B8/B20/</text>
<text x="86.1" y="46.3">TX B1/B2/B3/B34/B39</text>
<text x="42.8" y="49.7">B34/B39/B40/B41</text>
<text x="86" y="53.3">TX B5/B8/B20</text>
<text x="86.1" y="49.9">TX B7/B38/B40/B41</text>
<text x="85.6" y="68.6">TX GSM LB/HB</text>
</g>
<g font-size="2.1" fill="#060">
<text x="238.9" y="104.1">Charger</text>
<text x="239.7" y="106.7">current</text>
</g>
<text font-size="2.1" fill="#c96e6a" x="219.4" y="139.1">SPK-PA</text>
<g font-size="1.8">
<text x="10.2" y="31.2">PRX</text>
<text x="54.8" y="53.5">VPA-APT</text>
<text x="16.7" y="80.3">DRX</text>
<text x="126.5" y="101.7">WCSS_BB_IQ</text>
<text x="182.3" y="101.1">PWR_KEY</text>
<text x="42.7" y="107.8">WL_BT_RFIO</text>
<text x="126.7" y="110.1">WCSS_WLAN_DATA</text>
<text x="207.2" y="111.3">SMB</text>
<text x="175.9" y="117.5">SPMI BUS</text>
<text x="121.5" y="130.7">UIM1/2</text>
<text x="133.4" y="129.1">UIM DATA</text>
<text x="206.3" y="126.8">Clock</text>
<text x="221.1" y="128.8">19.2M</text>
<text x="122.7" y="137.6">SD</text>
<text x="136.3" y="135.6">SD</text>
<text x="175.9" y="141.5">PDM BUS</text>
<text x="136.8" y="149.4">I2C</text>
</g>
<g font-size="1.8" fill="#c0504d">
<text x="219.5" y="54.9">LCD PWR</text>
<text x="54.4" y="62.4">U4801</text>
<text x="55.2" y="64.5">APT</text>
<text x="232.3" y="67.2">FLASH LED</text>
<text x="220.2" y="105.5">CHARGER</text>
<text x="221.2" y="103.4">SMB348</text>
<text x="186.1" y="163.2">VIBR</text>
</g>
<g font-size="1.4" fill="#00f">
<text x="131.4" y="27.2">WAN_BB_PRX_IQ</text>
<text x="131.4" y="81.9">WAN_BB_DRX_IQ</text>
<text x="131.4" y="89.8">GPS_BB_IQ</text>
</g>
<text font-size="1.4" fill="#f30" x="131.4" y="53.3">WAN_BB_TX_IQ</text>
<g font-size="1.4" fill="#c0504d">
<text x="220.3" y="63.9">FLASHLED</text>
<text x="222.5" y="65.6">DRV</text>
<text x="69.9" y="94.8">GPS-LNA</text>
<text x="116.4" y="150.9">External Buck</text>
</g>
<g font-size="1.4">
<text x="95.4" y="76.2">CLK from PMU</text>
<text x="95.4" y="105">CLK from PMU</text>
<text x="229.2" y="125.4">Clock Out</text>
<text x="130" y="155">CLK from PMU</text>
</g>
</svg>
